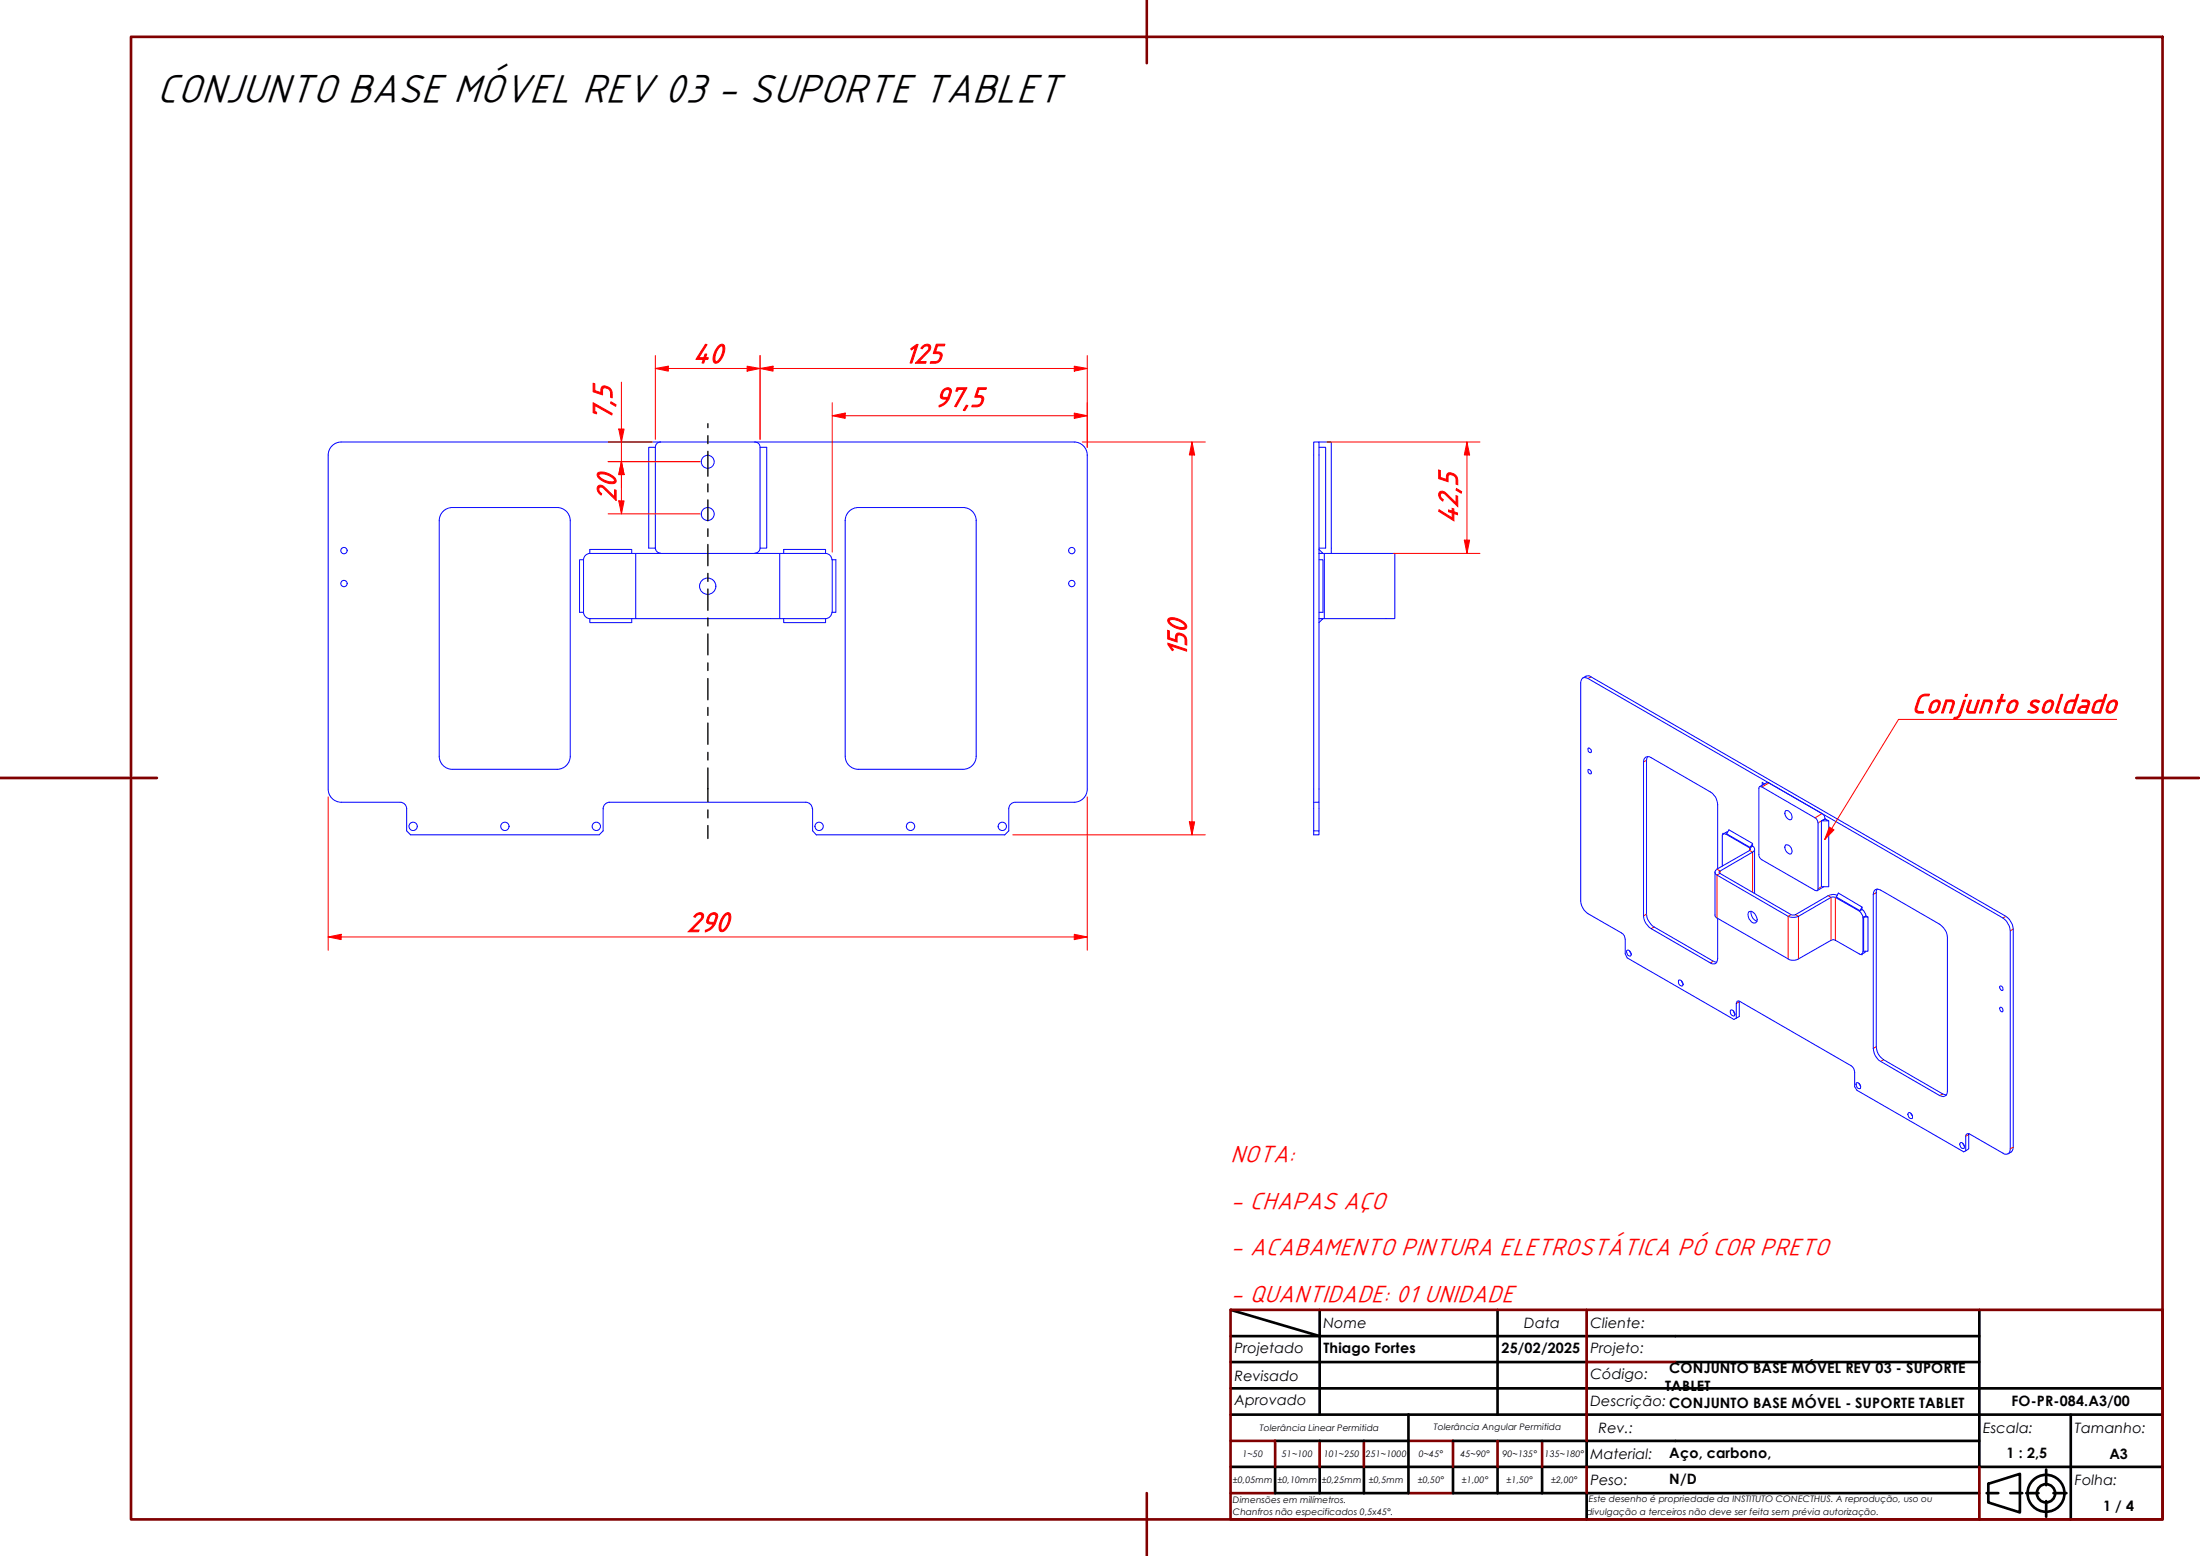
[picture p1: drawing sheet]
<svg xmlns="http://www.w3.org/2000/svg" width="420mm" height="297mm" viewBox="0 0 420 297" stroke-linecap="round" stroke-linejoin="round" font-family="sans-serif">
<!-- layer: Visible ABNT -->
<g fill="none" stroke="#00f" stroke-width=".19">
<path d="M62.7 86.9v63.7M83.9 99.4v45M86.4 96.9a2.51 2.51 0 0 0-2.5 2.5M86.4 96.9h20M106.4 96.9a2.51 2.51 0 0 1 2.5 2.5M108.9 99.4v45M123.9 85.4h1.3v19.2h-1.3zM126.1 84.4a.98 .98 0 0 0-.9 1M144.2 84.4a.98 .98 0 0 1 1 1M145.2 85.4h1.2v19.2h-1.2zM161.4 99.4a2.51 2.51 0 0 1 2.5-2.5h20a2.51 2.51 0 0 1 2.5 2.5M161.4 99.4v45"/>
<path d="M186.4 99.4v45M205.1 84.4a2.51 2.51 0 0 1 2.5 2.5M205.2 84.4h-140a2.51 2.51 0 0 0-2.5 2.5M207.6 86.9v63.7M251.9 84.4h2.4v21.2M251.9 85.4h1.3v19.2h-1.3M110.7 106.9h.7v10h-.7zM111.4 116.9a1.24 1.24 0 0 0 1.3 1.2M112.7 105.6a1.24 1.24 0 0 0-1.3 1.3M120.6 105.6v-.7h-8v.7h8.8M120.6 118.1v.8h-8v-.8h8.8M121.4 105.6h27.5v12.5h-27.5z"/>
<path d="M125.2 104.6a.98 .98 0 0 0 .9 1M145.2 104.6a.98 .98 0 0 1-1 1M148.9 105.6h8.8M148.9 118.1h8.8M149.7 105.6v-.7h8v.7M149.7 118.1v.8h8v-.8M157.6 105.6a1.24 1.24 0 0 1 1.3 1.3M158.9 116.9a1.24 1.24 0 0 1-1.3 1.2M158.9 106.9h.7v10h-.7zM251.9 104.9l.8 .7h-.8h1v12.5h-1h.8l-.8 .8M251.9 106.9h.8v10h-.8M252.9 105.6h13.5v12.5h-13.5"/>
<path d="M302.3 129.4a1.19 1.19 0 0 1 1.5-.2l79.3 45.7a3.6 3.6 0 0 1 1.4 2.4v41.7a1.26 1.26 0 0 1-1 1.3M62.7 150.6a2.51 2.51 0 0 0 2.5 2.5h11.2M76.4 153.1a1.24 1.24 0 0 1 1.3 1.3M77.7 154.4v4.2l.7 .8h36l.8-.8v-4.2M83.9 144.4a2.51 2.51 0 0 0 2.5 2.5M86.4 146.9h20M108.9 144.4a2.51 2.51 0 0 1-2.5 2.5M116.4 153.1h37.5M116.4 153.1a1.24 1.24 0 0 0-1.2 1.3M153.9 153.1a1.24 1.24 0 0 1 1.2 1.3M155.2 154.4v4.2l.7 .8h36l.8-.8v-4.2M161.4 144.4a2.51 2.51 0 0 0 2.5 2.5h20a2.51 2.51 0 0 0 2.5-2.5"/>
<path d="M193.9 153.1a1.24 1.24 0 0 0-1.2 1.3M193.9 153.1h11.3M207.6 150.6a2.51 2.51 0 0 1-2.5 2.5M250.9 153.1h1v-68.7h-1v74.2h1v.8h-1v-.8M251.9 153.1v5.5M303.3 146.9a.69 .69 0 0 1 .6 .8l-.2 .1a.58 .58 0 0 1-.4-.9zM303.3 142.8a.5 .5 0 0 1 .6 .3 .5 .5 0 0 1-.2 .6 .58 .58 0 0 1-.4-.9zM314.6 144.4l-.1 .7v29.4a3.3 3.3 0 0 0 1.4 2.5l11.3 6.5 .7 .2M329.2 159.2l-.1-.1v.1M329.9 158.8l-.8 .4M336 150.2h.5l10.1 5.9 .4 .4 .2 .6v12.8l-.2 .1h-.4l-10.1-5.9a1.09 1.09 0 0 1-.6-1v-12.7zM336 150.2l1.4-.8 .4 .1 10.2 5.8a1.09 1.09 0 0 1 .6 1"/>
<path d="M337 149.7l-.5-.4v.6M341.1 154.7a1.14 1.14 0 0 1 1 1.7 1.14 1.14 0 0 1-1-1.7zM347.9 156.7l.7-.4 .6 .4zM347.9 156.7v12.6h1.3v-12.6M328 165.8v-12.2a2.81 2.81 0 0 0-1.4-2.4l-11.3-6.6a.88 .88 0 0 0-1-.1 .88 .88 0 0 0-.4 1v29.4a3.1 3.1 0 0 0 1.4 2.4l11.3 6.5a.84 .84 0 0 0 1.1 .1 .84 .84 0 0 0 .3-.9v-7.7M328.9 165.3v-5.9l.2-.2h.5l4.7 2.8v.1l-.2 .3-6.4 3.8a.55 .55 0 0 0 .2 .9l13.9 8h.9l.8-.2 6.4-3.7 .6 .1 4.8 2.9 .5 1v6.5l-.3 .5-.4-.1-5-2.7-.4 .1-6.2 3.6a1.95 1.95 0 0 1-2 0l-13.8-8-.2-.2v-8.4M334 174a1.3 1.3 0 0 1 1.5 1.2 .64 .64 0 0 1-.1 .9 .64 .64 0 0 1-.9-.1 1.63 1.63 0 0 1-.5-2zM334.5 174a1.8 1.8 0 0 0 1 1.9M334.7 161.5a.61 .61 0 0 1 .4 .6 .61 .61 0 0 1-.4 .6l-6.3 3.7v.3l13.9 8 .6-.1 6.5-3.7a1.77 1.77 0 0 1 1.5 0M334.7 161v.5l-.4 .3zM334.7 161l-4.5-2.6-.4 .8 4.5 2.6M335.1 162.1l-.1 8.4"/>
<path d="M341.1 161.3a1.14 1.14 0 0 1 1 1.7 1.14 1.14 0 0 1-1-1.7zM348.3 169.3l-1.3 .7M355.6 173.6l.3 .2 .5 1.1M355.6 173.2v.4l-.4 .2zM355.6 173.2l-4.5-2.7-.4 .7 4.5 2.6M355.9 175.1l.5-.2 .3 .2zM355.9 175.1v6.5h.8v-6.5M357.9 170a.83 .83 0 0 1 1.3-.1l11.6 6.9a3.2 3.2 0 0 1 1.1 2.1v29.4a.91 .91 0 0 1-.4 .9 .91 .91 0 0 1-1 0l-11.3-6.6a3 3 0 0 1-1.4-2.5v-29.4zM358.5 169.7l-.2 .3v29.8a3 3 0 0 0 1.4 2.5l11.3 6.5 .7 .2M310.6 181.5l.2-.1a.7 .7 0 0 1 .6 .4 .7 .7 0 0 1-.1 .7 .81 .81 0 0 1-.7-1zM311.2 181.5l.3 .5M320.6 187.1a.7 .7 0 0 1 .7 .4 .7 .7 0 0 1-.1 .8 .8 .8 0 0 1-.6-1.2z"/>
<path d="M321.1 187.2l.3 .6M330.5 192.8a.7 .7 0 0 1 .7 .4 .7 .7 0 0 1 0 .8 .8 .8 0 0 1-.7-1.2zM331 193l.3 .5M331.6 194.4l-.4 .2-20.4-11.7-.4-.8v-2.8a1.41 1.41 0 0 0-.7-1.2l-6.4-3.7a3.2 3.2 0 0 1-1.4-2.4v-41.6a.85 .85 0 0 1 .4-1 .85 .85 0 0 1 1 .1l79.2 45.7a3.5 3.5 0 0 1 1.4 2.5v41.6a.85 .85 0 0 1-.4 .9 .85 .85 0 0 1-1-.1l-6.6-3.7-.4 .2-.1 .3v2.8M331.6 194.4v-2.8l.2-.5h.2l21.5 12.3a1.4 1.4 0 0 1 .7 1.2v2.8l.4 .7 20.4 11.8 .4-.2M332.2 191.1v2.9l-.6 .4M355.6 182.1v.2l-.1-.1M356.3 181.6l-.8 .6M382 192.3h.1a.58 .58 0 0 1 .4 .9 .55 .55 0 0 1-.5-.9zM382 188.3l.1-.1a.58 .58 0 0 1 .4 .9 .61 .61 0 0 1-.5-.8zM354.5 206.7h.1a.8 .8 0 0 1 .7 1.1 .77 .77 0 0 1-.8-1.1zM355 206.8l.3 .6"/>
<path d="M364.6 212.4a.8 .8 0 0 1 .6 1.1 .7 .7 0 0 1-.7-.3 .7 .7 0 0 1 .1-.8zM364.9 212.5l.4 .6M374.5 218.1a.8 .8 0 0 1 .6 1.2 .7 .7 0 0 1-.7-.4 .7 .7 0 0 1 .1-.8zM374.8 218.2l.4 .6M376 216.4v2.9l-.6 .4"/>
<circle cx="135.2" cy="98.1" r="1.24"/>
<circle cx="135.2" cy="88.2" r="1.24"/>
<circle cx="65.7" cy="111.4" r=".6"/>
<circle cx="65.7" cy="105.1" r=".6"/>
<circle cx="135.2" cy="111.9" r="1.56"/>
<circle cx="204.7" cy="105.1" r=".6"/>
<circle cx="204.7" cy="111.4" r=".6"/>
<circle cx="78.9" cy="157.8" r=".79"/>
<circle cx="96.4" cy="157.8" r=".79"/>
<circle cx="113.9" cy="157.8" r=".79"/>
<circle cx="156.4" cy="157.8" r=".79"/>
<circle cx="173.9" cy="157.8" r=".79"/>
<circle cx="191.4" cy="157.8" r=".79"/>
</g>
<!-- layer: Visible Narrow ABNT -->
<g fill="none" stroke="#f00" stroke-width=".19">
<path d="M303.8 129.2l-.5 .3M314.5 145.1l-.6 .4M329.8 159.2h-.2M337.8 149.5l-1.3 .7M348 155.3l-1.4 .8M348.6 156.3l-1.4 .8M314.5 174.5l-.6 .4M315.9 177l-.6 .3M327.9 165.9l.6 .4v.4l-.6 .4v8.1M334.7 161.5l-.6 .3v.6l.6 .3v7.7M342.1 174.6l-.6 .3v8.2M342.9 174.6l.6 .3v8.2"/>
<path d="M347.9 169.3l-.7 .4M349.1 171l.6 .3v8.2M350.7 171.2l-.2 .1v8.2M355.6 173.6l-.5 .3M356.4 174.9l-.6 .3M358.3 170.4l-.5 .3M383.1 174.9l-.6 .3M384.5 177.3l-.6 .4M327.2 183.5l-.6 .3M332.2 191.2l-.6 .4M355.9 181.6l-.1 .1M358.3 199.8l-.5 .3"/>
<path d="M359.7 202.3l-.5 .3M371 208.8l-.5 .4M376 216.6l-.6 .3M384.5 219l-.6 .3"/>
</g>
<!-- layer: Borda A3/A4 (ABNT) -->
<g fill="none" stroke="#800000" stroke-width=".51">
<path d="M25 7h388v283.1h-388zM219 0v12.1M0 148.5h30M408 148.5h12M235 250h178v40.1h-178zM303 250v25.1M235 275.1h8.5v4.9M252 275.1v4.9M260.5 275.1v4.9M269 275.1h8.5v4.9M286 275.1v4.9M294.5 275.1v4.9"/>
<path d="M303 260h17M219 285v12M235 285h8.5M269 285h8.5M303 280v5M378 280v10.1"/>
</g>
<g fill="none" stroke="#000" stroke-width=".51">
<path d="M235 255.1h143M235 250l17 5.1M252 250v20.1M286 250v10M378 250v30M235 260h51M235 265h178M235 270.1h178M243.5 275.1h25.5M269 270.1v14.9h-25.5v-5M277.5 275.1h25.5M286 260h17"/>
<path d="M286 260v10.1M303 275.1h75M303 275.1v4.9M320 260h58M395.5 270.1v20M235 280h178M252 280v5M260.5 280v5M277.5 280v5h100.5M286 280v5M294.5 280v5M303 285v5.1"/>
<path d="M379.4 285h2.2M379.7 283.3l6.1-1.9v7.3l-6.1-1.9zM383.9 285h2.3M387 285h2.3M390.8 280.5v3M390.8 286.6v2.9M392.2 285h2.5"/>
<circle cx="390.7" cy="285.1" r="3.5"/>
<circle cx="390.7" cy="285.1" r="1.75"/>
</g>
<path d="M62.7 178.9h2.5" fill="none" stroke="#f00" stroke-width=".19"/>
<path d="M62.7 178.9l2.5-.5v1z" fill="#f00"/>
<path d="M62.7 178.9l2.5-.5v1zM205.2 178.9h2.4" fill="none" stroke="#f00" stroke-width=".19"/>
<path d="M205.2 178.4l2.4 .5-2.4 .5z" fill="#f00"/>
<path d="M145.2 70.3h2.4M62.7 152.1v29.3M207.6 152.1v29.3M65.2 178.9h140M205.2 178.4l2.4 .5-2.4 .5z" fill="none" stroke="#f00" stroke-width=".19"/>
<!-- layer: Linha de centro (ISO) -->
<g fill="none" stroke="#000" stroke-width=".25">
<path d="M135.2 80.9v.7M135.2 83.2v1.5M135.2 86.2v4.7M135.2 92.4v1.5M135.2 95.4v4M135.2 101v1.4M135.2 103.9v4.1M135.2 109.5v1.5M135.2 112.4v4.1M135.2 118v1.5M135.2 121v4M135.2 126.5v1.5"/>
<path d="M135.2 129.5v4.1M135.2 135.1v1.5M135.2 138v4.1M135.2 143.6v1.5M135.2 146.6v6.5M135.2 154.6v1.5M135.2 157.6v2.5"/>
</g>
<path d="M145.2 70.3l2.4-.4v1z" fill="#f00"/>
<path d="M145.2 70.3l2.4-.4v1zM205.2 70.3h2.4" fill="none" stroke="#f00" stroke-width=".19"/>
<path d="M205.2 69.9l2.4 .4-2.4 .6z" fill="#f00"/>
<path d="M142.7 70.3h2.5M145.2 67.9v16M147.6 70.3h57.6M205.2 69.9l2.4 .4-2.4 .6zM207.6 67.9v17.5" fill="none" stroke="#f00" stroke-width=".19"/>
<path d="M142.7 69.9l2.5 .4-2.5 .6z" fill="#f00"/>
<path d="M125.2 70.3h2.4M142.7 69.9l2.5 .4-2.5 .6z" fill="none" stroke="#f00" stroke-width=".19"/>
<path d="M125.2 70.3l2.4-.4v1z" fill="#f00"/>
<path d="M125.2 70.3l2.4-.4v1zM125.2 67.9v16M127.6 70.3h15.1M145.2 67.9v16M158.9 79.4h2.5" fill="none" stroke="#f00" stroke-width=".19"/>
<path d="M158.9 79.4l2.5-.5v1z" fill="#f00"/>
<path d="M158.9 79.4l2.5-.5v1zM205.2 79.4h2.4" fill="none" stroke="#f00" stroke-width=".19"/>
<path d="M205.2 78.9l2.4 .5-2.4 .5z" fill="#f00"/>
<path d="M158.9 76.9v28.5M161.4 79.4h43.8M205.2 78.9l2.4 .5-2.4 .5zM207.6 76.9v8.5" fill="none" stroke="#f00" stroke-width=".19"/>
<path d="M349.8 158.2l-1.3 2.1" fill="none" stroke="#f00" stroke-width=".19"/>
<path d="M349.4 157.9l.9 .5-1.8 1.9z" fill="#f00"/>
<path d="M404.2 137.3h-41.6l-12.8 20.9M349.4 157.9l.9 .5-1.8 1.9z" fill="none" stroke="#f00" stroke-width=".19"/>
<path d="M280.2 103.1v2.5" fill="none" stroke="#f00" stroke-width=".19"/>
<path d="M279.7 103.1h1l-.5 2.5z" fill="#f00"/>
<path d="M280.2 84.4v2.5M279.7 103.1h1l-.5 2.5z" fill="none" stroke="#f00" stroke-width=".19"/>
<path d="M280.2 84.4l.5 2.5h-1z" fill="#f00"/>
<path d="M227.6 84.4v2.5M253.4 84.4h29.2M280.2 84.4l.5 2.5h-1zM280.2 86.9v16.2M266.1 105.6h16.5" fill="none" stroke="#f00" stroke-width=".19"/>
<path d="M227.6 84.4l.6 2.5h-1.1z" fill="#f00"/>
<path d="M227.6 84.4l.6 2.5h-1.1zM227.6 156.9v2.5" fill="none" stroke="#f00" stroke-width=".19"/>
<path d="M227.1 156.9h1.1l-.6 2.5z" fill="#f00"/>
<path d="M118.7 88.1v2.5M206.7 84.4h23.5M227.6 86.9v70M193.4 159.4h36.8M227.1 156.9h1.1l-.6 2.5z" fill="none" stroke="#f00" stroke-width=".19"/>
<path d="M118.7 88.1l.5 2.5h-1z" fill="#f00"/>
<path d="M118.7 88.1l.5 2.5h-1zM118.7 81.9v2.5" fill="none" stroke="#f00" stroke-width=".19"/>
<path d="M118.2 81.9h1l-.5 2.5z" fill="#f00"/>
<path d="M118.7 72.9v9M116.1 84.4h8.6M116.1 88.1h17.6M118.2 81.9h1l-.5 2.5zM118.7 84.4v3.7M118.7 90.6v2.5M118.7 95.6v2.5" fill="none" stroke="#f00" stroke-width=".19"/>
<path d="M118.2 95.6h1l-.5 2.5z" fill="#f00"/>
<path d="M118.2 95.6h1l-.5 2.5zM118.7 88.1v2.5" fill="none" stroke="#f00" stroke-width=".19"/>
<path d="M118.7 88.1l.5 2.5h-1z" fill="#f00"/>
<path d="M116.1 98.1h17.6M116.1 88.1h17.6M118.7 88.1l.5 2.5h-1zM118.7 90.6v5" fill="none" stroke="#f00" stroke-width=".19"/>
<text font-size="8.2" x="30" y="19.4">CONJUNTO BASE MÓVEL REV 03 - SUPORTE TABLET</text>
<g font-size="5.6" fill="#f00">
<text x="132.3" y="69.3">40</text>
<text x="172.7" y="69.3">125</text>
<text x="178.5" y="77.6">97,5</text>
<text x="116.8" y="80.4" transform="rotate(-90 116.8 80.4)">7,5</text>
<text x="117.6" y="95.8" transform="rotate(-90 117.6 95.8)">20</text>
<text x="278.3" y="100" transform="rotate(-90 278.3 100)">42,5</text>
<text x="226.6" y="125.5" transform="rotate(-90 226.6 125.5)">150</text>
<text x="365.1" y="136.1">Conjunto soldado</text>
<text x="131.2" y="177.8">290</text>
</g>
<g font-size="4.9" fill="#f00">
<text x="235" y="221.8">NOTA:</text>
<text x="235" y="230.7">- CHAPAS AÇO</text>
<text x="235" y="239.6">- ACABAMENTO PINTURA ELETROSTÁTICA PÓ COR PRETO</text>
<text x="235" y="248.6">- QUANTIDADE: 01 UNIDADE</text>
</g>
<g font-size="2.7">
<text x="252.8" y="253.5">Nome</text>
<text x="291.1" y="253.5">Data</text>
<text x="303.8" y="253.5">Cliente:</text>
<text x="235.8" y="258.3">Projetado</text>
<text x="235.8" y="263.6">Revisado</text>
<text x="252.8" y="258.3">Thiago Fortes</text>
<text x="286.8" y="258.4">25/02/2025</text>
<text x="303.8" y="263.3">Código:</text>
<text x="303.8" y="258.3">Projeto:</text>
<text x="318.8" y="262.2">CONJUNTO BASE MÓVEL REV 03 - SUPORTE</text>
<text x="235.8" y="268.3">Aprovado</text>
<text x="303.8" y="268.3">Descrição: CONJUNTO BASE MÓVEL - SUPORTE TABLET</text>
<text x="318" y="265.6">TABLET</text>
<text x="384.2" y="268.4">FO-PR-084.A3/00</text>
<text x="305.3" y="273.5">Rev.:</text>
<text x="378.8" y="273.5">Escala:</text>
<text x="396.2" y="273.5">Tamanho:</text>
<text x="303.8" y="278.6">Material:</text>
<text x="318.8" y="278.3">Aço, carbono,</text>
<text x="383.2" y="278.4">1 : 2,5</text>
<text x="402.8" y="278.6">A3</text>
<text x="303.8" y="283.5">Peso:</text>
<text x="318.8" y="283.4">N/D</text>
<text x="396.2" y="283.6">Folha:</text>
<text x="401.6" y="288.4">1 / 4</text>
</g>
<g font-size="1.7">
<text x="240.6" y="273.2">Tolerância Linear Permitida</text>
<text x="273.8" y="273">Tolerância Angular Permitida</text>
<text x="237.3" y="278.2">1~50</text>
<text x="244.8" y="278.2">51~100</text>
<text x="252.9" y="278.2">101~250</text>
<text x="260.9" y="278.2">251~1000</text>
<text x="271" y="278.2">0~45°</text>
<text x="279" y="278.2">45~90°</text>
<text x="287" y="278.2">90~135°</text>
<text x="295" y="278.2">135~180°</text>
<text x="235.5" y="286.9">Dimensões em milímetros.</text>
<text x="235.5" y="283.1">±0,05mm</text>
<text x="244" y="283.1">±0,10mm</text>
<text x="252.5" y="283.1">±0,25mm</text>
<text x="261.4" y="283.1">±0,5mm</text>
<text x="270.8" y="283.1">±0,50°</text>
<text x="279.2" y="283.1">±1,00°</text>
<text x="287.7" y="283.1">±1,50°</text>
<text x="296.2" y="283.1">±2,00°</text>
<text x="303.5" y="286.8">Este desenho é propriedade da INSTITUTO CONECTHUS. A reprodução, uso ou</text>
<text x="235.5" y="289.2">Chanfros não especificados 0,5x45°.</text>
<text x="303" y="289.2">divulgação a terceiros não deve ser feita sem prévia autorização.</text>
</g>
</svg>
